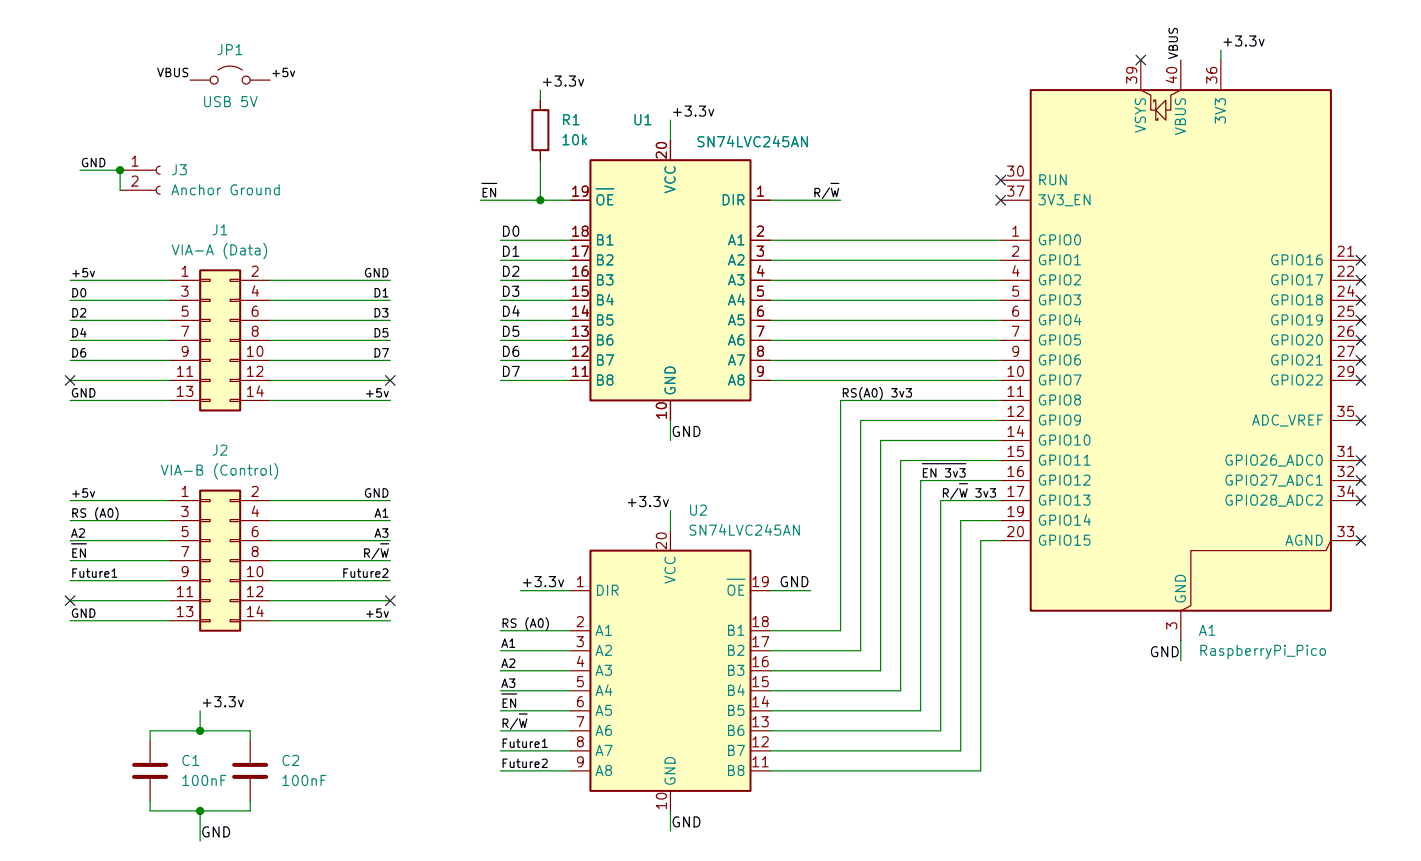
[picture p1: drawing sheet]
<svg xmlns="http://www.w3.org/2000/svg" width="180mm" height="109mm" viewBox="0 0 180 109" stroke-linecap="round" stroke-linejoin="round" font-family="sans-serif">
<path d="M67.6 14h2v5.1h-2z" fill="none" stroke="#840000" stroke-width=".25"/>
<path d="M68.6 12.7v1.3M68.6 19.1v1.2" fill="none" stroke="#840000" stroke-width=".15"/>
<path d="M74.9 69.9h20.3v30.4h-20.3z" fill="#ffffc2"/>
<path d="M74.9 69.9h20.3v30.4h-20.3z" fill="none" stroke="#840000" stroke-width=".25"/>
<g fill="none" stroke="#840000" stroke-width=".15">
<path d="M72.4 74.9h2.5M85.1 67.3v2.6M95.2 74.9h2.6M72.4 80h2.5M72.4 82.6h2.5M72.4 85.1h2.5M72.4 87.6h2.5M72.4 90.2h2.5M72.4 92.7h2.5M72.4 95.3h2.5M72.4 97.8h2.5M95.2 80h2.6"/>
<path d="M95.2 82.6h2.6M95.2 85.1h2.6M95.2 87.6h2.6M95.2 90.2h2.6M95.2 92.7h2.6M95.2 95.3h2.6M95.2 97.8h2.6M85.1 100.3v2.6"/>
</g>
<path d="M92.3 73.5h2.2" fill="none" stroke="#008484" stroke-width=".15"/>
<path d="M25.4 34.3h5.1v17.8h-5.1z" fill="#ffffc2"/>
<path d="M25.4 34.3h5.1v17.8h-5.1z" fill="none" stroke="#840000" stroke-width=".25"/>
<g fill="none" stroke="#840000" stroke-width=".15">
<path d="M24.1 10.2h2.6M27.7 8.9a2.54 2.54 0 0 1 3 0M31.7 10.2h2.6M15.2 21.6h4.6M15.2 24.1h4.6M20.3 21.1a.51 .51 0 0 0-.5 .5 .51 .51 0 0 0 .5 .5M20.3 23.6a.51 .51 0 0 0-.5 .5 .51 .51 0 0 0 .5 .5M21.6 35.6h3.8M21.6 38.1h3.8M25.4 35.4h1.3v.3h-1.3zM25.4 38h1.3v.2h-1.3zM29.2 35.4h1.3v.3h-1.3z"/>
<path d="M29.2 38h1.3v.2h-1.3zM30.5 35.6h3.8M30.5 38.1h3.8M21.6 40.6h3.8M21.6 43.2h3.8M21.6 45.7h3.8M21.6 48.3h3.8M21.6 50.8h3.8M25.4 40.5h1.3v.3h-1.3zM25.4 43.1h1.3v.2h-1.3zM25.4 45.6h1.3v.2h-1.3zM25.4 48.1h1.3v.3h-1.3z"/>
<path d="M25.4 50.7h1.3v.2h-1.3zM29.2 40.5h1.3v.3h-1.3zM29.2 43.1h1.3v.2h-1.3zM29.2 45.6h1.3v.2h-1.3zM29.2 48.1h1.3v.3h-1.3zM29.2 50.7h1.3v.2h-1.3zM30.5 40.6h3.8M30.5 43.2h3.8M30.5 45.7h3.8M30.5 48.3h3.8M30.5 50.8h3.8M19 94v2.8"/>
<path d="M19 98.8v2.8"/>
<circle cx="27.2" cy="10.2" r=".51"/>
<circle cx="31.2" cy="10.2" r=".51"/>
</g>
<path d="M17 97h4.1M17 98.6h4.1" fill="none" stroke="#840000" stroke-width=".51"/>
<path d="M25.4 62.2h5.1v17.8h-5.1z" fill="#ffffc2"/>
<path d="M25.4 62.2h5.1v17.8h-5.1z" fill="none" stroke="#840000" stroke-width=".25"/>
<g fill="none" stroke="#840000" stroke-width=".15">
<path d="M21.6 63.5h3.8M21.6 66h3.8M21.6 68.6h3.8M21.6 71.1h3.8M21.6 73.7h3.8M21.6 76.2h3.8M21.6 78.7h3.8M25.4 63.4h1.3v.2h-1.3zM25.4 65.9h1.3v.3h-1.3zM25.4 68.5h1.3v.2h-1.3zM25.4 71h1.3v.2h-1.3zM25.4 73.5h1.3v.3h-1.3z"/>
<path d="M25.4 76.1h1.3v.2h-1.3zM25.4 78.6h1.3v.3h-1.3zM29.2 63.4h1.3v.2h-1.3zM29.2 65.9h1.3v.3h-1.3zM29.2 68.5h1.3v.2h-1.3zM29.2 71h1.3v.2h-1.3zM29.2 73.5h1.3v.3h-1.3zM29.2 76.1h1.3v.2h-1.3zM29.2 78.6h1.3v.3h-1.3zM30.5 63.5h3.8M30.5 66h3.8M30.5 68.6h3.8"/>
<path d="M30.5 71.1h3.8M30.5 73.7h3.8M30.5 76.2h3.8M30.5 78.7h3.8M31.7 94v2.8M31.7 98.8v2.8"/>
</g>
<path d="M29.7 97h4.1M29.7 98.6h4.1" fill="none" stroke="#840000" stroke-width=".51"/>
<path d="M130.8 11.4h38.1v66.1h-38.1z" fill="#ffffc2"/>
<path d="M130.8 11.4h38.1v66.1h-38.1z" fill="none" stroke="#840000" stroke-width=".25"/>
<g fill="none" stroke="#840000" stroke-width=".15">
<path d="M144.8 7.6v3.8l1.2 .7v1.9h.7M146.4 13v-.3h.3v2.5h.2v-.2M148 12.7v2.5l-1.3-1.2zM149.9 7.6v3.8l-1.3 .7v1.9h-.6M154.9 7.6v3.8M127 30.5h3.8M127 33h3.8M127 35.6h3.8M127 38.1h3.8M127 22.9h3.8M127 25.4h3.8M168.9 33h3.8"/>
<path d="M168.9 35.6h3.8M168.9 38.1h3.8M127 40.6h3.8M127 43.2h3.8M127 45.7h3.8M127 48.3h3.8M127 50.8h3.8M127 53.3h3.8M127 55.9h3.8M127 58.4h3.8M168.9 40.6h3.8M168.9 43.2h3.8"/>
<path d="M168.9 45.7h3.8M168.9 48.3h3.8M168.9 53.3h3.8M168.9 58.4h3.8M127 61h3.8M127 63.5h3.8M127 66h3.8M127 68.6h3.8M168.9 61h3.8M168.9 63.5h3.8M172.7 68.6h-3.8l-.6 1.3h-17.2v6.9l-1.2 .7v3.8"/>
</g>
<path d="M74.9 20.3h20.3v30.5h-20.3z" fill="#ffffc2"/>
<path d="M74.9 20.3h20.3v30.5h-20.3z" fill="none" stroke="#840000" stroke-width=".25"/>
<g fill="none" stroke="#840000" stroke-width=".15">
<path d="M68.6 12.7v1.3M68.6 19.1v1.2M85.1 17.8v2.5M72.4 25.4h2.5M72.4 30.5h2.5M72.4 33h2.5M72.4 35.6h2.5M72.4 38.1h2.5M95.2 25.4h2.6M95.2 30.5h2.6M95.2 33h2.6M95.2 35.6h2.6"/>
<path d="M95.2 38.1h2.6M72.4 40.6h2.5M72.4 43.2h2.5M72.4 45.7h2.5M72.4 48.3h2.5M85.1 50.8v2.5M95.2 40.6h2.6M95.2 43.2h2.6M95.2 45.7h2.6M95.2 48.3h2.6"/>
</g>
<path d="M75.7 24h2.2" fill="none" stroke="#008484" stroke-width=".15"/>
<path d="M61.2 23.3h1.8M105.5 23.3h1M117 58.8h5.6M9.1 69h1.9M48.3 69h1M121.8 61.4h1M63.7 88h1.9M65.9 90.6h1" fill="none" stroke="#000" stroke-width=".15"/>
<g fill="none" stroke="#008400" stroke-width=".15">
<path d="M68.6 11.4v1.3M85.1 15.2v2.6M154.9 6.4v1.2M8.9 35.6h12.7M8.9 38.1h12.7M10.2 21.6h5v2.5M34.3 35.6h15.2M34.3 38.1h15.2M61 25.4h11.4M63.5 35.6h8.9M63.5 38.1h8.9M63.5 30.5h8.9"/>
<path d="M63.5 33h8.9M68.6 20.3v5.1M97.8 35.6h29.2M97.8 38.1h29.2M97.8 30.5h29.2M97.8 33h29.2M97.8 25.4h8.9M8.9 45.7h12.7M8.9 43.2h12.7M8.9 40.6h12.7M8.9 50.8h12.7M8.9 48.3h12.7"/>
<path d="M34.3 45.7h15.2M34.3 43.2h15.2M34.3 40.6h15.2M34.3 50.8h15.2M34.3 48.3h15.2M63.5 45.7h8.9M63.5 43.2h8.9M63.5 40.6h8.9M63.5 48.3h8.9M85.1 53.3v2.6M97.8 45.7h29.2M97.8 43.2h29.2"/>
<path d="M97.8 40.6h29.2M97.8 48.3h29.2M127 50.8h-20.3v29.2h-8.9M127 53.3h-17.8v29.3h-11.4M127 55.9h-15.2v29.2h-14M127 58.4h-12.7v29.2h-16.5M8.9 78.7h12.7M8.9 68.6h12.7M8.9 66h12.7M8.9 76.2h12.7M8.9 73.7h12.7M8.9 71.1h12.7"/>
<path d="M8.9 63.5h12.7M34.3 78.7h15.2M34.3 68.6h15.2M34.3 66h15.2M34.3 76.2h15.2M34.3 73.7h15.2M34.3 71.1h15.2M34.3 63.5h15.2M66 74.9h6.4M85.1 64.8v2.5M97.8 74.9h5.1M127 61h-10.2v29.2h-19"/>
<path d="M127 63.5h-7.6v29.2h-21.6M127 66h-5.1v29.3h-24.1M127 68.6h-2.5v29.2h-26.7M19 94v-1.3h12.7v1.3M25.4 90.2v2.5M63.5 92.7h8.9M63.5 90.2h8.9M63.5 95.3h8.9M63.5 97.8h8.9M63.5 80h8.9M63.5 82.6h8.9M63.5 85.1h8.9"/>
<path d="M63.5 87.6h8.9M149.9 81.3v2.5M19 101.6v1.3h12.7v-1.3M25.4 102.9v3.8M85.1 102.9v2.5"/>
</g>
<g fill="none" stroke="#000084" stroke-width=".15">
<path d="M144.2 7l1.2 1.2M145.4 7l-1.2 1.2M126.4 22.3l1.2 1.2M126.4 24.8l1.2 1.2M127.6 22.3l-1.2 1.2M127.6 24.8l-1.2 1.2M172.1 32.4l1.2 1.2M172.1 35l1.2 1.2M172.1 37.5l1.2 1.2M173.3 32.4l-1.2 1.2M173.3 35l-1.2 1.2M173.3 37.5l-1.2 1.2"/>
<path d="M8.3 47.7l1.2 1.2M9.5 47.7l-1.2 1.2M48.9 47.7l1.2 1.2M50.1 47.7l-1.2 1.2M172.1 40l1.2 1.2M172.1 42.6l1.2 1.2M172.1 45.1l1.2 1.2M172.1 47.7l1.2 1.2M172.1 57.8l1.2 1.2M172.1 52.7l1.2 1.2M173.3 40l-1.2 1.2M173.3 42.6l-1.2 1.2"/>
<path d="M173.3 45.1l-1.2 1.2M173.3 47.7l-1.2 1.2M173.3 57.8l-1.2 1.2M173.3 52.7l-1.2 1.2M8.3 75.6l1.2 1.2M9.5 75.6l-1.2 1.2M48.9 75.6l1.2 1.2M50.1 75.6l-1.2 1.2M172.1 62.9l1.2 1.2M172.1 68l1.2 1.2M172.1 60.4l1.2 1.2M173.3 62.9l-1.2 1.2"/>
<path d="M173.3 68l-1.2 1.2M173.3 60.4l-1.2 1.2"/>
</g>
<g fill="#008400" stroke="#008400" stroke-width=".13">
<circle cx="15.2" cy="21.6" r=".46"/>
<circle cx="25.4" cy="92.7" r=".46"/>
<circle cx="25.4" cy="102.9" r=".46"/>
<circle cx="68.6" cy="25.4" r=".46"/>
</g>
<g font-size="1.3" fill="#008484">
<text x="27.4" y="7.3">JP1</text>
<text x="25.5" y="13.9">USB 5V</text>
<text x="71.1" y="16.2">R1</text>
<text x="80.2" y="16.2">U1</text>
<text x="145.7" y="17" transform="rotate(-90 145.7 17)">VSYS</text>
<text x="150.8" y="17.3" transform="rotate(-90 150.8 17.3)">VBUS</text>
<text x="155.9" y="15.9" transform="rotate(-90 155.9 15.9)">3V3</text>
<text x="21.6" y="22.6">J3</text>
<text x="71.1" y="18.7">10k</text>
<text x="88.2" y="19">SN74LVC245AN</text>
<text x="131.5" y="23.8">RUN</text>
<text x="21.6" y="25.1">Anchor Ground</text>
<text x="75.4" y="26.4">OE</text>
<text x="86.1" y="24.7" transform="rotate(-90 86.1 24.7)">VCC</text>
<text x="91.4" y="26.4">DIR</text>
<text x="131.5" y="26.4">3V3_EN</text>
<text x="21.6" y="32.7">VIA-A (Data)</text>
<text x="26.7" y="30.2">J1</text>
<text x="75.4" y="34">B2</text>
<text x="75.4" y="31.4">B1</text>
<text x="92.2" y="31.4">A1</text>
<text x="92.2" y="34">A2</text>
<text x="131.5" y="31.4">GPIO0</text>
<text x="131.5" y="34">GPIO1</text>
<text x="161" y="34">GPIO16</text>
<text x="75.4" y="41.6">B5</text>
<text x="75.4" y="39.1">B4</text>
<text x="75.4" y="36.5">B3</text>
<text x="92.2" y="36.5">A3</text>
<text x="92.2" y="39.1">A4</text>
<text x="92.2" y="41.6">A5</text>
<text x="131.5" y="36.5">GPIO2</text>
<text x="131.5" y="39.1">GPIO3</text>
<text x="131.5" y="41.6">GPIO4</text>
<text x="161" y="36.5">GPIO17</text>
<text x="161" y="39.1">GPIO18</text>
<text x="161" y="41.6">GPIO19</text>
<text x="75.4" y="46.7">B7</text>
<text x="75.4" y="44.1">B6</text>
<text x="92.2" y="44.1">A6</text>
<text x="92.2" y="46.7">A7</text>
<text x="131.5" y="44.1">GPIO5</text>
<text x="131.5" y="46.7">GPIO6</text>
<text x="161" y="44.1">GPIO20</text>
<text x="161" y="46.7">GPIO21</text>
<text x="75.4" y="49.2">B8</text>
<text x="86.1" y="50.3" transform="rotate(-90 86.1 50.3)">GND</text>
<text x="92.2" y="49.2">A8</text>
<text x="131.5" y="49.2">GPIO7</text>
<text x="131.5" y="51.8">GPIO8</text>
<text x="161" y="49.2">GPIO22</text>
<text x="26.7" y="58.1">J2</text>
<text x="131.5" y="54.3">GPIO9</text>
<text x="131.5" y="56.8">GPIO10</text>
<text x="131.5" y="59.4">GPIO11</text>
<text x="155.2" y="59.4">GPIO26_ADC0</text>
<text x="158.7" y="54.3">ADC_VREF</text>
<text x="20.2" y="60.7">VIA-B (Control)</text>
<text x="87.2" y="65.7">U2</text>
<text x="131.5" y="61.9">GPIO12</text>
<text x="131.5" y="64.5">GPIO13</text>
<text x="155.2" y="61.9">GPIO27_ADC1</text>
<text x="155.2" y="64.5">GPIO28_ADC2</text>
<text x="87.2" y="68.3">SN74LVC245AN</text>
<text x="131.5" y="67">GPIO14</text>
<text x="131.5" y="69.5">GPIO15</text>
<text x="163" y="69.5">AGND</text>
<text x="75.4" y="75.9">DIR</text>
<text x="86.1" y="74.2" transform="rotate(-90 86.1 74.2)">VCC</text>
<text x="92" y="75.9">OE</text>
<text x="150.8" y="76.7" transform="rotate(-90 150.8 76.7)">GND</text>
<text x="75.4" y="81">A1</text>
<text x="75.4" y="83.5">A2</text>
<text x="92" y="83.5">B2</text>
<text x="92" y="81">B1</text>
<text x="152" y="81">A1</text>
<text x="152" y="83.5">RaspberryPi_Pico</text>
<text x="75.4" y="86.1">A3</text>
<text x="75.4" y="88.6">A4</text>
<text x="92" y="88.6">B4</text>
<text x="92" y="86.1">B3</text>
<text x="75.4" y="91.1">A5</text>
<text x="75.4" y="93.7">A6</text>
<text x="92" y="93.7">B6</text>
<text x="92" y="91.1">B5</text>
<text x="22.8" y="97.5">C1</text>
<text x="22.8" y="100">100nF</text>
<text x="35.5" y="97.5">C2</text>
<text x="35.5" y="100">100nF</text>
<text x="75.4" y="96.2">A7</text>
<text x="75.4" y="98.8">A8</text>
<text x="86.1" y="99.8" transform="rotate(-90 86.1 99.8)">GND</text>
<text x="92" y="98.8">B8</text>
<text x="92" y="96.2">B7</text>
</g>
<g font-size="1.3">
<text x="68.6" y="11.3">+3.3v</text>
<text x="154.9" y="6.2">+3.3v</text>
<text x="85.1" y="15.1">+3.3v</text>
<text x="63.5" y="35.4">D2</text>
<text x="63.5" y="30.4">D0</text>
<text x="63.5" y="32.9">D1</text>
<text x="63.5" y="40.5">D4</text>
<text x="63.5" y="38">D3</text>
<text x="63.5" y="45.6">D6</text>
<text x="63.5" y="43.1">D5</text>
<text x="63.5" y="48.1">D7</text>
<text x="85.1" y="55.8">GND</text>
<text x="79.3" y="64.6">+3.3v</text>
<text x="66" y="74.8">+3.3v</text>
<text x="98.8" y="74.8">GND</text>
<text x="145.8" y="83.7">GND</text>
<text x="25.4" y="90">+3.3v</text>
<text x="25.4" y="106.6">GND</text>
<text x="85.1" y="105.3">GND</text>
</g>
<g font-size="1.3" fill="#840000">
<text x="144.6" y="10.9" transform="rotate(-90 144.6 10.9)">39</text>
<text x="149.7" y="10.9" transform="rotate(-90 149.7 10.9)">40</text>
<text x="154.8" y="10.9" transform="rotate(-90 154.8 10.9)">36</text>
<text x="16.4" y="21.5">1</text>
<text x="16.4" y="24">2</text>
<text x="85" y="20.4" transform="rotate(-90 85 20.4)">20</text>
<text x="127.6" y="22.7">30</text>
<text x="72.3" y="25.3">19</text>
<text x="95.8" y="25.3">1</text>
<text x="127.6" y="25.3">37</text>
<text x="22.8" y="35.4">1</text>
<text x="31.7" y="35.4">2</text>
<text x="72.3" y="35.4">16</text>
<text x="72.3" y="32.9">17</text>
<text x="72.3" y="30.3">18</text>
<text x="95.8" y="30.3">2</text>
<text x="95.8" y="32.9">3</text>
<text x="95.8" y="35.4">4</text>
<text x="128.2" y="30.3">1</text>
<text x="128.2" y="32.9">2</text>
<text x="128.2" y="35.4">4</text>
<text x="169.5" y="32.9">21</text>
<text x="169.5" y="35.4">22</text>
<text x="22.8" y="38">3</text>
<text x="22.8" y="40.5">5</text>
<text x="31.7" y="38">4</text>
<text x="31.7" y="40.5">6</text>
<text x="72.3" y="40.5">14</text>
<text x="72.3" y="38">15</text>
<text x="95.8" y="38">5</text>
<text x="95.8" y="40.5">6</text>
<text x="128.2" y="38">5</text>
<text x="128.2" y="40.5">6</text>
<text x="169.5" y="38">24</text>
<text x="169.5" y="40.5">25</text>
<text x="22.8" y="43">7</text>
<text x="22.8" y="45.6">9</text>
<text x="31" y="45.6">10</text>
<text x="31.7" y="43">8</text>
<text x="72.3" y="45.6">12</text>
<text x="72.3" y="43">13</text>
<text x="95.8" y="43">7</text>
<text x="95.8" y="45.6">8</text>
<text x="128.2" y="43">7</text>
<text x="128.2" y="45.6">9</text>
<text x="169.5" y="43">26</text>
<text x="169.5" y="45.6">27</text>
<text x="22.2" y="48.1">11</text>
<text x="22.2" y="50.7">13</text>
<text x="31" y="48.1">12</text>
<text x="31" y="50.7">14</text>
<text x="72.3" y="48.1">11</text>
<text x="85" y="53.4" transform="rotate(-90 85 53.4)">10</text>
<text x="95.8" y="48.1">9</text>
<text x="127.6" y="48.1">10</text>
<text x="127.6" y="50.7">11</text>
<text x="127.6" y="53.2">12</text>
<text x="169.5" y="48.1">29</text>
<text x="169.5" y="53.2">35</text>
<text x="127.6" y="55.7">14</text>
<text x="127.6" y="58.3">15</text>
<text x="169.5" y="58.3">31</text>
<text x="22.8" y="63.4">1</text>
<text x="22.8" y="65.9">3</text>
<text x="31.7" y="63.4">2</text>
<text x="31.7" y="65.9">4</text>
<text x="127.6" y="60.8">16</text>
<text x="127.6" y="63.4">17</text>
<text x="127.6" y="65.9">19</text>
<text x="169.5" y="60.8">32</text>
<text x="169.5" y="63.4">34</text>
<text x="22.8" y="68.4">5</text>
<text x="22.8" y="71">7</text>
<text x="31.7" y="68.4">6</text>
<text x="31.7" y="71">8</text>
<text x="85" y="69.9" transform="rotate(-90 85 69.9)">20</text>
<text x="127.6" y="68.4">20</text>
<text x="169.5" y="68.4">33</text>
<text x="22.2" y="76.1">11</text>
<text x="22.8" y="73.5">9</text>
<text x="31" y="73.5">10</text>
<text x="31" y="76.1">12</text>
<text x="72.9" y="74.8">1</text>
<text x="95.2" y="74.8">19</text>
<text x="22.2" y="78.6">13</text>
<text x="31" y="78.6">14</text>
<text x="72.9" y="79.9">2</text>
<text x="72.9" y="82.4">3</text>
<text x="95.2" y="82.4">17</text>
<text x="95.2" y="79.9">18</text>
<text x="149.7" y="80.1" transform="rotate(-90 149.7 80.1)">3</text>
<text x="72.9" y="85">4</text>
<text x="72.9" y="87.5">5</text>
<text x="95.2" y="87.5">15</text>
<text x="95.2" y="85">16</text>
<text x="72.9" y="90">6</text>
<text x="72.9" y="92.6">7</text>
<text x="72.9" y="95.1">8</text>
<text x="95.2" y="95.1">12</text>
<text x="95.2" y="92.6">13</text>
<text x="95.2" y="90">14</text>
<text x="72.9" y="97.7">9</text>
<text x="95.2" y="97.7">11</text>
<text x="85" y="102.9" transform="rotate(-90 85 102.9)">10</text>
</g>
<g font-size="1.1">
<text x="19.8" y="10.1">VBUS</text>
<text x="34.3" y="10.1">+5v</text>
<text x="149.8" y="7.6" transform="rotate(-90 149.8 7.6)">VBUS</text>
<text x="10.2" y="21.5">GND</text>
<text x="61" y="25.3">EN</text>
<text x="103.1" y="25.3">R/W</text>
<text x="8.9" y="35.5">+5v</text>
<text x="46.1" y="35.5">GND</text>
<text x="8.9" y="40.5">D2</text>
<text x="8.9" y="38">D0</text>
<text x="47.2" y="40.5">D3</text>
<text x="47.2" y="38">D1</text>
<text x="8.9" y="45.6">D6</text>
<text x="8.9" y="43.1">D4</text>
<text x="47.2" y="43.1">D5</text>
<text x="47.2" y="45.6">D7</text>
<text x="8.9" y="50.7">GND</text>
<text x="46.2" y="50.7">+5v</text>
<text x="106.7" y="50.7">RS(A0) 3v3</text>
<text x="8.9" y="65.9">RS (A0)</text>
<text x="8.9" y="63.4">+5v</text>
<text x="46.1" y="63.4">GND</text>
<text x="47.4" y="65.9">A1</text>
<text x="116.8" y="60.9">EN 3v3</text>
<text x="119.4" y="63.4">R/W 3v3</text>
<text x="8.9" y="71">EN</text>
<text x="8.9" y="68.5">A2</text>
<text x="45.9" y="71">R/W</text>
<text x="47.4" y="68.5">A3</text>
<text x="8.9" y="73.6">Future1</text>
<text x="43.3" y="73.6">Future2</text>
<text x="8.9" y="78.6">GND</text>
<text x="46.2" y="78.6">+5v</text>
<text x="63.5" y="82.4">A1</text>
<text x="63.5" y="79.9">RS (A0)</text>
<text x="63.5" y="85">A2</text>
<text x="63.5" y="87.5">A3</text>
<text x="63.5" y="92.6">R/W</text>
<text x="63.5" y="90.1">EN</text>
<text x="63.5" y="95.1">Future1</text>
<text x="63.5" y="97.7">Future2</text>
</g>
</svg>
